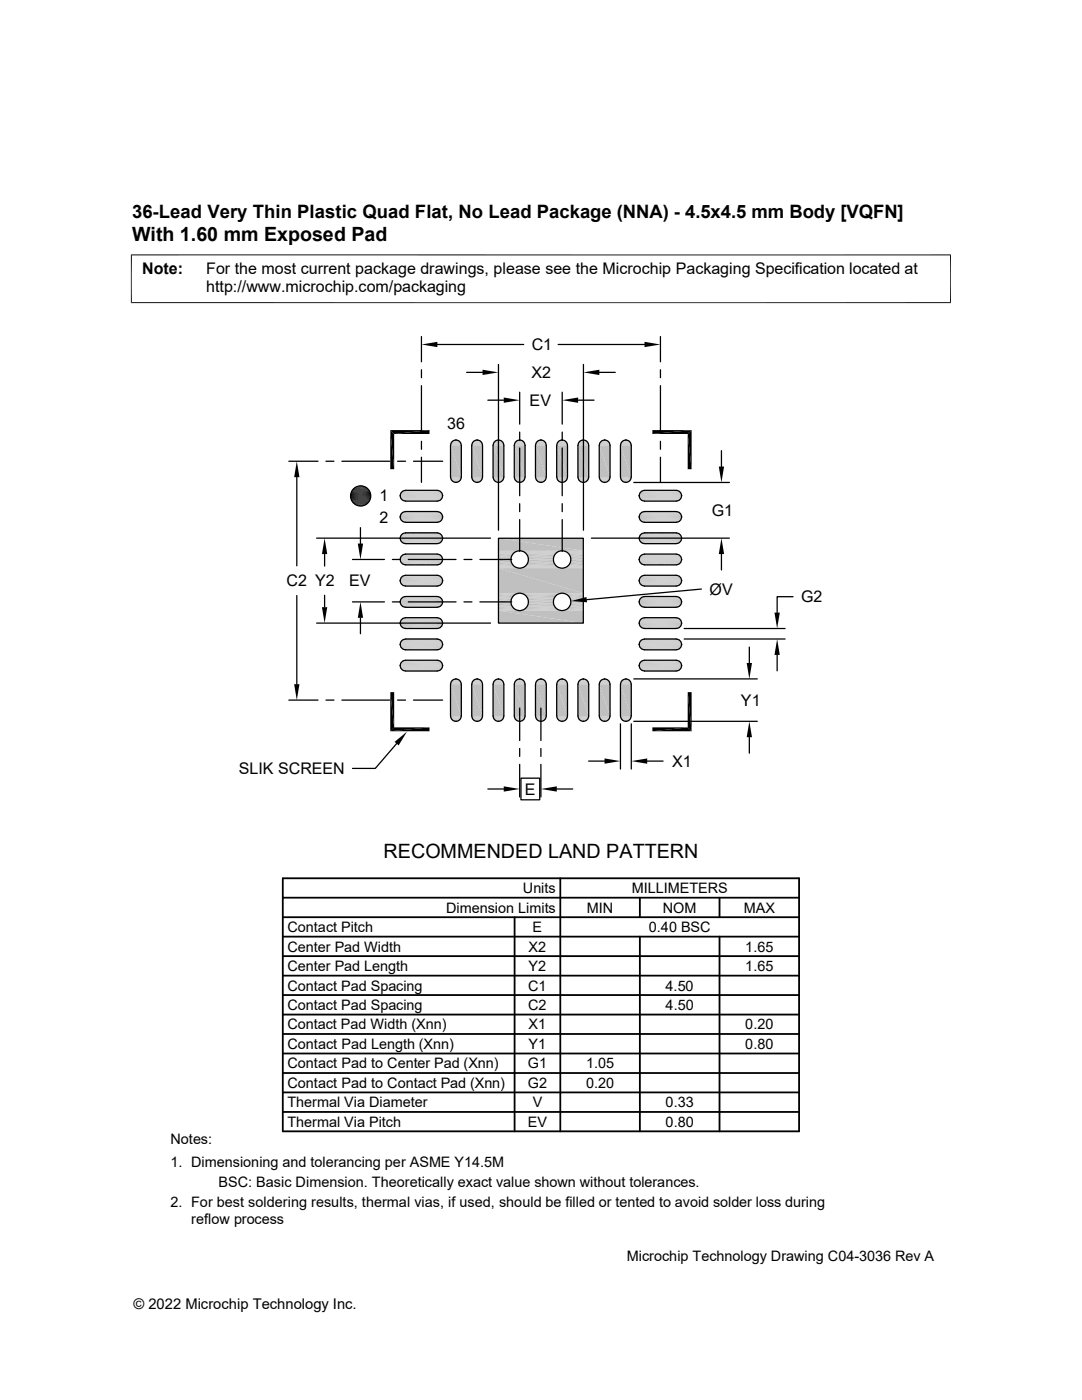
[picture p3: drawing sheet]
<svg xmlns="http://www.w3.org/2000/svg" width="216mm" height="279mm" viewBox="0 0 216 279" stroke-linecap="round" stroke-linejoin="round" font-family="sans-serif">
<g fill="#c0c0c0">
<path d="M99.5 107.4l16.9 2.5h-16.9z"/>
<path d="M99.5 107.4h16.9v2.5z"/>
</g>
<g fill="none" stroke="#c0c0c0" stroke-width=".2">
<path d="M99.5 109.9h4M99.5 110h3.7M99.5 110.2h3.4M99.5 113.1h3.4M99.5 113.3h3.7M99.5 113.4h4M103.8 109.9h8.2M103.8 113.4h8.2M104.2 113.3h7.5M104.2 110h7.5M104.5 113.1h6.9M104.5 110.2h6.9"/>
<path d="M112.3 113.4h4.1M112.3 109.9h4.1M112.6 113.3h3.8M112.6 110h3.8M112.9 113.1h3.5M112.9 110.2h3.5"/>
</g>
<path d="M99.5 110.4h3.1M104.8 110.4h6.3M113.2 110.4h3.2" fill="none" stroke="#c0c0c0" stroke-width=".21"/>
<path d="M99.5 110.6h2.9M99.5 112.7h2.9M105 110.6h5.9M105 112.7h5.9M113.5 110.6h2.9M113.5 112.7h2.9" fill="none" stroke="#c0c0c0" stroke-width=".25"/>
<path d="M99.5 110.9h2.7M105.2 110.9h5.5M113.6 110.9h2.8" fill="none" stroke="#c0c0c0" stroke-width=".3"/>
<path d="M99.5 111.2h2.6M99.5 111.5h2.5M99.5 111.8h2.5M99.5 112.1h2.6M105.3 112.1h5.2M105.3 111.2h5.2M105.4 111.8h5M105.4 111.5h5M113.8 112.1h2.6M113.8 111.2h2.6M113.9 111.5h2.5M113.9 111.8h2.5" fill="none" stroke="#c0c0c0" stroke-width=".32"/>
<path d="M99.5 112.4h2.7M105.2 112.4h5.5M113.6 112.4h2.8" fill="none" stroke="#c0c0c0" stroke-width=".28"/>
<path d="M99.5 112.9h3.1M104.8 112.9h6.3M113.2 112.9h3.2" fill="none" stroke="#c0c0c0" stroke-width=".23"/>
<g fill="#c0c0c0">
<path d="M99.5 113.4l16.9 5h-16.9z"/>
<path d="M99.5 113.4h16.9v5z"/>
</g>
<g fill="none" stroke="#c0c0c0" stroke-width=".2">
<path d="M99.5 118.4h4M99.5 118.5h3.7M99.5 118.6h3.4M103.8 118.4h8.2M104.2 118.5h7.5M104.5 118.6h6.9M112.3 118.4h4.1M112.6 118.5h3.8M112.9 118.6h3.5M99.5 121.6h3.4M99.5 121.8h3.7M99.5 121.8h4"/>
<path d="M103.8 121.8h8.2M104.2 121.8h7.5M104.5 121.6h6.9M112.3 121.8h4.1M112.6 121.8h3.8M112.9 121.6h3.5"/>
</g>
<path d="M99.5 118.8h3.1M104.8 118.8h6.3M113.2 118.8h3.2" fill="none" stroke="#c0c0c0" stroke-width=".23"/>
<path d="M99.5 119.1h2.9M105 119.1h5.9M113.5 119.1h2.9M99.5 121.2h2.9M105 121.2h5.9M113.5 121.2h2.9" fill="none" stroke="#c0c0c0" stroke-width=".25"/>
<path d="M99.5 119.3h2.7M105.2 119.3h5.5M113.6 119.3h2.8" fill="none" stroke="#c0c0c0" stroke-width=".28"/>
<path d="M99.5 119.6h2.6M99.5 120h2.5M105.3 119.6h5.2M105.4 120h5M113.8 119.6h2.6M113.9 120h2.5M99.5 120.3h2.5M99.5 120.6h2.6M105.3 120.6h5.2M105.4 120.3h5M113.8 120.6h2.6M113.9 120.3h2.5" fill="none" stroke="#c0c0c0" stroke-width=".32"/>
<path d="M99.5 120.9h2.7M105.2 120.9h5.5M113.6 120.9h2.8" fill="none" stroke="#c0c0c0" stroke-width=".3"/>
<path d="M99.5 121.4h3.1M104.8 121.4h6.3M113.2 121.4h3.2" fill="none" stroke="#c0c0c0" stroke-width=".21"/>
<g fill="#c0c0c0">
<path d="M99.5 121.9l16.9 2.5h-16.9z"/>
<path d="M99.5 121.9h16.9v2.5z"/>
<path d="M90.8 87.8h.4z"/>
<path d="M95 87.8h.4z"/>
<path d="M99.3 87.8h.3z"/>
<path d="M103.5 87.8h.4z"/>
<path d="M107.7 87.8h.4z"/>
<path d="M112 87.8h.4z"/>
<path d="M116.2 87.8h.4z"/>
<path d="M120.5 87.8h.3z"/>
<path d="M124.7 87.8h.4z"/>
<path d="M124.5 87.9h.7z"/>
<path d="M124.7 87.8l.5 .1z"/>
<path d="M120.3 87.9h.7z"/>
<path d="M120.5 87.8l.5 .1z"/>
<path d="M116 87.9h.8z"/>
<path d="M116.2 87.8l.6 .1z"/>
<path d="M111.8 87.9h.7z"/>
<path d="M112 87.8l.5 .1z"/>
<path d="M107.6 87.9h.7z"/>
<path d="M107.7 87.8l.6 .1z"/>
<path d="M103.3 87.9h.8z"/>
<path d="M103.5 87.8l.6 .1z"/>
<path d="M99.1 87.9h.7z"/>
<path d="M99.3 87.8l.5 .1z"/>
<path d="M94.8 87.9h.8z"/>
<path d="M95 87.8l.6 .1z"/>
<path d="M90.6 87.9h.8z"/>
<path d="M90.8 87.8l.6 .1z"/>
<path d="M124.3 87.9h1.1z"/>
<path d="M124.5 87.9h.9z"/>
<path d="M120.1 87.9h1.1z"/>
<path d="M120.3 87.9h.9z"/>
<path d="M115.9 87.9h1z"/>
<path d="M116 87.9h.9z"/>
<path d="M111.6 87.9h1.1z"/>
<path d="M111.8 87.9h.9z"/>
<path d="M107.4 87.9h1.1z"/>
<path d="M107.6 87.9h.9z"/>
<path d="M103.1 87.9h1.1z"/>
<path d="M103.3 87.9h.9z"/>
<path d="M98.9 87.9h1.1z"/>
<path d="M99.1 87.9h.9z"/>
<path d="M94.7 87.9h1.1z"/>
<path d="M94.8 87.9h1z"/>
<path d="M90.4 87.9h1.1z"/>
<path d="M90.6 87.9h.9z"/>
<path d="M124.2 88.1l.1-.2 1.3 .2z"/>
<path d="M124.3 87.9l1.3 .2z"/>
<path d="M120 88.1l.1-.2 1.2 .2z"/>
<path d="M120.1 87.9l1.2 .2z"/>
<path d="M115.7 88.1l.2-.2 1.2 .2z"/>
<path d="M115.9 87.9l1.2 .2z"/>
<path d="M111.5 88.1l.1-.2 1.3 .2z"/>
<path d="M111.6 87.9l1.3 .2z"/>
<path d="M107.2 88.1l.2-.2 1.2 .2z"/>
<path d="M107.4 87.9l1.2 .2z"/>
<path d="M103 88.1l.1-.2 1.3 .2z"/>
<path d="M103.1 87.9l1.3 .2z"/>
<path d="M98.8 88.1l.1-.2 1.2 .2z"/>
<path d="M98.9 87.9l1.2 .2z"/>
<path d="M94.5 88.1l.2-.2 1.2 .2z"/>
<path d="M94.7 87.9l1.2 .2z"/>
<path d="M90.3 88.1l.1-.2 1.3 .2z"/>
<path d="M90.4 87.9l1.3 .2z"/>
<path d="M124.2 88.1l1.5 .1h-1.6z"/>
<path d="M124.2 88.1h1.4l.1 .1z"/>
<path d="M120 88.1l1.5 .1h-1.7z"/>
<path d="M120 88.1h1.3l.2 .1z"/>
<path d="M115.7 88.1l1.5 .1h-1.6z"/>
<path d="M115.7 88.1h1.4l.1 .1z"/>
<path d="M111.5 88.1l1.5 .1h-1.7z"/>
<path d="M111.5 88.1h1.4l.1 .1z"/>
<path d="M107.2 88.1l1.6 .1h-1.7z"/>
<path d="M107.2 88.1h1.4l.2 .1z"/>
<path d="M103 88.1l1.5 .1h-1.6z"/>
<path d="M103 88.1h1.4l.1 .1z"/>
<path d="M98.8 88.1l1.5 .1h-1.7z"/>
<path d="M98.8 88.1h1.3l.2 .1z"/>
<path d="M94.5 88.1l1.5 .1h-1.6z"/>
<path d="M94.5 88.1h1.4l.1 .1z"/>
<path d="M90.3 88.1l1.5 .1h-1.7z"/>
<path d="M90.3 88.1h1.4l.1 .1z"/>
<path d="M124.1 88.2l1.7 .1h-1.8z"/>
<path d="M124.1 88.2h1.6l.1 .1z"/>
<path d="M119.8 88.2l1.8 .1h-1.9z"/>
<path d="M119.8 88.2h1.7l.1 .1z"/>
<path d="M115.6 88.2l1.7 .1h-1.8z"/>
<path d="M115.6 88.2h1.6l.1 .1z"/>
<path d="M111.3 88.2l1.8 .1h-1.9z"/>
<path d="M111.3 88.2h1.7l.1 .1z"/>
<path d="M107.1 88.2l1.8 .1h-1.9z"/>
<path d="M107.1 88.2h1.7l.1 .1z"/>
<path d="M102.9 88.2l1.7 .1h-1.8z"/>
<path d="M102.9 88.2h1.6l.1 .1z"/>
<path d="M98.6 88.2l1.8 .1h-1.9z"/>
<path d="M98.6 88.2h1.7l.1 .1z"/>
<path d="M94.4 88.2l1.7 .1h-1.8z"/>
<path d="M94.4 88.2h1.6l.1 .1z"/>
<path d="M90.1 88.2l1.8 .1h-1.9z"/>
<path d="M90.1 88.2h1.7l.1 .1z"/>
</g>
<path d="M123.9 88.4h2" fill="none" stroke="#c0c0c0" stroke-width=".2"/>
<path d="M124 88.3h1.8l.1 .2z" fill="#c0c0c0"/>
<path d="M119.6 88.4h2.1" fill="none" stroke="#c0c0c0" stroke-width=".2"/>
<path d="M119.7 88.3h1.9l.1 .2z" fill="#c0c0c0"/>
<path d="M115.4 88.4h2" fill="none" stroke="#c0c0c0" stroke-width=".2"/>
<path d="M115.5 88.3h1.8l.1 .2z" fill="#c0c0c0"/>
<path d="M111.1 88.4h2.1" fill="none" stroke="#c0c0c0" stroke-width=".2"/>
<path d="M111.2 88.3h1.9l.1 .2z" fill="#c0c0c0"/>
<path d="M106.9 88.4h2" fill="none" stroke="#c0c0c0" stroke-width=".2"/>
<path d="M107 88.3h1.9v.2z" fill="#c0c0c0"/>
<path d="M102.7 88.4h2" fill="none" stroke="#c0c0c0" stroke-width=".2"/>
<path d="M102.8 88.3h1.8l.1 .2z" fill="#c0c0c0"/>
<path d="M98.4 88.4h2.1" fill="none" stroke="#c0c0c0" stroke-width=".2"/>
<path d="M98.5 88.3h1.9l.1 .2z" fill="#c0c0c0"/>
<path d="M94.2 88.4h2" fill="none" stroke="#c0c0c0" stroke-width=".2"/>
<path d="M94.3 88.3h1.8l.1 .2z" fill="#c0c0c0"/>
<path d="M90 88.4h2" fill="none" stroke="#c0c0c0" stroke-width=".2"/>
<path d="M90 88.3h1.9l.1 .2z" fill="#c0c0c0"/>
<g fill="none" stroke="#c0c0c0" stroke-width=".2">
<path d="M89.9 88.8h2.2M89.9 88.6h2.1M94.1 88.8h2.2M94.1 88.6h2.2M98.4 88.6h2.1M98.4 88.8h2.1M102.6 88.8h2.2M102.6 88.6h2.2M106.8 88.8h2.2M106.9 88.6h2.1M111.1 88.8h2.1M111.1 88.6h2.1"/>
<path d="M115.3 88.8h2.2M115.3 88.6h2.2M119.6 88.6h2.1M119.6 88.8h2.1M123.8 88.8h2.2M123.8 88.6h2.1"/>
</g>
<g fill="#c0c0c0">
<path d="M123.8 88.9l2.2 6.3h-2.2z"/>
<path d="M123.8 88.9h2.2v6.3z"/>
<path d="M119.6 88.9l2.1 6.3h-2.1z"/>
<path d="M119.6 88.9h2.1v6.3z"/>
<path d="M115.3 88.9l2.2 6.3h-2.2z"/>
<path d="M115.3 88.9h2.2v6.3z"/>
<path d="M111.1 88.9l2.1 6.3h-2.1z"/>
<path d="M111.1 88.9h2.1v6.3z"/>
<path d="M106.8 88.9l2.2 6.3h-2.2z"/>
<path d="M106.8 88.9h2.2v6.3z"/>
<path d="M102.6 88.9l2.2 6.3h-2.2z"/>
<path d="M102.6 88.9h2.2v6.3z"/>
<path d="M98.4 88.9l2.1 6.3h-2.1z"/>
<path d="M98.4 88.9h2.1v6.3z"/>
<path d="M94.1 88.9l2.2 6.3h-2.2z"/>
<path d="M94.1 88.9h2.2v6.3z"/>
<path d="M89.9 88.9l2.2 6.3h-2.2z"/>
<path d="M89.9 88.9h2.2v6.3z"/>
</g>
<g fill="none" stroke="#c0c0c0" stroke-width=".2">
<path d="M89.9 95.3h2.2M89.9 95.5h2.1M94.1 95.3h2.2M94.1 95.5h2.2M98.4 95.3h2.1M98.4 95.5h2.1M102.6 95.3h2.2M102.6 95.5h2.2M106.8 95.3h2.2M106.9 95.5h2.1M111.1 95.3h2.1M111.1 95.5h2.1"/>
<path d="M115.3 95.3h2.2M115.3 95.5h2.2M119.6 95.3h2.1M119.6 95.5h2.1M123.8 95.3h2.2M123.8 95.5h2.1"/>
</g>
<path d="M123.9 95.6l1.9 .1h-1.8z" fill="#c0c0c0"/>
<path d="M123.9 95.7h2" fill="none" stroke="#c0c0c0" stroke-width=".2"/>
<path d="M119.6 95.6l2 .1h-1.9z" fill="#c0c0c0"/>
<path d="M119.6 95.7h2.1" fill="none" stroke="#c0c0c0" stroke-width=".2"/>
<path d="M115.4 95.6l1.9 .1h-1.8z" fill="#c0c0c0"/>
<path d="M115.4 95.7h2" fill="none" stroke="#c0c0c0" stroke-width=".2"/>
<path d="M111.1 95.6l2 .1h-1.9z" fill="#c0c0c0"/>
<path d="M111.1 95.7h2.1" fill="none" stroke="#c0c0c0" stroke-width=".2"/>
<path d="M106.9 95.6l2 .1h-1.9z" fill="#c0c0c0"/>
<path d="M106.9 95.7h2" fill="none" stroke="#c0c0c0" stroke-width=".2"/>
<path d="M102.7 95.6l1.9 .1h-1.8z" fill="#c0c0c0"/>
<path d="M102.7 95.7h2" fill="none" stroke="#c0c0c0" stroke-width=".2"/>
<path d="M98.4 95.6l2 .1h-1.9z" fill="#c0c0c0"/>
<path d="M98.4 95.7h2.1" fill="none" stroke="#c0c0c0" stroke-width=".2"/>
<path d="M94.2 95.6l1.9 .1h-1.8z" fill="#c0c0c0"/>
<path d="M94.2 95.7h2" fill="none" stroke="#c0c0c0" stroke-width=".2"/>
<path d="M90 95.6l1.9 .1h-1.9z" fill="#c0c0c0"/>
<path d="M90 95.7h2" fill="none" stroke="#c0c0c0" stroke-width=".2"/>
<g fill="#c0c0c0">
<path d="M124 95.7l1.7 .2h-1.6z"/>
<path d="M124 95.7h1.8l-.1 .2z"/>
<path d="M119.7 95.7l1.8 .2h-1.7z"/>
<path d="M119.7 95.7h1.9l-.1 .2z"/>
<path d="M115.5 95.7l1.7 .2h-1.6z"/>
<path d="M115.5 95.7h1.8l-.1 .2z"/>
<path d="M111.2 95.7l1.8 .2h-1.7z"/>
<path d="M111.2 95.7h1.9l-.1 .2z"/>
<path d="M107 95.7l1.8 .2h-1.7z"/>
<path d="M107 95.7h1.9l-.1 .2z"/>
<path d="M102.8 95.7l1.7 .2h-1.6z"/>
<path d="M102.8 95.7h1.8l-.1 .2z"/>
<path d="M98.5 95.7l1.8 .2h-1.7z"/>
<path d="M98.5 95.7h1.9l-.1 .2z"/>
<path d="M94.3 95.7l1.7 .2h-1.6z"/>
<path d="M94.3 95.7h1.8l-.1 .2z"/>
<path d="M90 95.7l1.8 .2h-1.7z"/>
<path d="M90 95.7h1.9l-.1 .2z"/>
<path d="M124.1 95.9l1.5 .1h-1.4z"/>
<path d="M124.1 95.9h1.6l-.1 .1z"/>
<path d="M119.8 95.9l1.5 .1h-1.3z"/>
<path d="M119.8 95.9h1.7l-.2 .1z"/>
<path d="M115.6 95.9l1.5 .1h-1.4z"/>
<path d="M115.6 95.9h1.6l-.1 .1z"/>
<path d="M111.3 95.9l1.6 .1h-1.4z"/>
<path d="M111.3 95.9h1.7l-.1 .1z"/>
<path d="M107.1 95.9l1.5 .1h-1.4z"/>
<path d="M107.1 95.9h1.7l-.2 .1z"/>
<path d="M102.9 95.9l1.5 .1h-1.4z"/>
<path d="M102.9 95.9h1.6l-.1 .1z"/>
<path d="M98.6 95.9l1.5 .1h-1.3z"/>
<path d="M98.6 95.9h1.7l-.2 .1z"/>
<path d="M94.4 95.9l1.5 .1h-1.4z"/>
<path d="M94.4 95.9h1.6l-.1 .1z"/>
<path d="M90.1 95.9l1.6 .1h-1.4z"/>
<path d="M90.1 95.9h1.7l-.1 .1z"/>
<path d="M124.2 96l1.2 .1z"/>
<path d="M124.2 96h1.4l-.2 .1z"/>
<path d="M120 96l1.2 .1z"/>
<path d="M120 96h1.3l-.1 .1z"/>
<path d="M115.7 96l1.2 .1z"/>
<path d="M115.7 96h1.4l-.2 .1z"/>
<path d="M111.5 96l1.2 .1z"/>
<path d="M111.5 96h1.4l-.2 .1z"/>
<path d="M107.2 96l1.3 .1z"/>
<path d="M107.2 96h1.4l-.1 .1z"/>
<path d="M103 96l1.2 .1z"/>
<path d="M103 96h1.4l-.2 .1z"/>
<path d="M98.8 96l1.2 .1z"/>
<path d="M98.8 96h1.3l-.1 .1z"/>
<path d="M94.5 96l1.3 .1z"/>
<path d="M94.5 96h1.4l-.1 .1z"/>
<path d="M90.3 96l1.2 .1z"/>
<path d="M90.3 96h1.4l-.2 .1z"/>
<path d="M124.3 96.1l.9 .1z"/>
<path d="M124.3 96.1h1.1z"/>
<path d="M120.1 96.1l.9 .1z"/>
<path d="M120.1 96.1h1.1z"/>
<path d="M115.9 96.1l.9 .1z"/>
<path d="M115.9 96.1h1z"/>
<path d="M111.6 96.1l.9 .1z"/>
<path d="M111.6 96.1h1.1z"/>
<path d="M107.4 96.1l.9 .1z"/>
<path d="M107.4 96.1h1.1z"/>
<path d="M103.1 96.1l1 .1z"/>
<path d="M103.1 96.1h1.1z"/>
<path d="M98.9 96.1l.9 .1z"/>
<path d="M98.9 96.1h1.1z"/>
<path d="M94.7 96.1l.9 .1z"/>
<path d="M94.7 96.1h1.1z"/>
<path d="M90.4 96.1l1 .1z"/>
<path d="M90.4 96.1h1.1z"/>
<path d="M90.8 96.3h.4z"/>
<path d="M95 96.3h.4z"/>
<path d="M99.3 96.3h.3z"/>
<path d="M103.5 96.3h.4z"/>
<path d="M107.7 96.3h.4z"/>
<path d="M112 96.3h.4z"/>
<path d="M116.2 96.3h.4z"/>
<path d="M120.5 96.3h.3z"/>
<path d="M124.7 96.3h.4z"/>
<path d="M124.5 96.2l.6 .1z"/>
<path d="M124.5 96.2h.7z"/>
<path d="M120.3 96.2l.5 .1z"/>
<path d="M120.3 96.2h.7z"/>
<path d="M116 96.2l.6 .1z"/>
<path d="M116 96.2h.8z"/>
<path d="M111.8 96.2l.6 .1z"/>
<path d="M111.8 96.2h.7z"/>
<path d="M107.6 96.2l.5 .1z"/>
<path d="M107.6 96.2h.7z"/>
<path d="M103.3 96.2l.6 .1z"/>
<path d="M103.3 96.2h.8z"/>
<path d="M99.1 96.2l.5 .1z"/>
<path d="M99.1 96.2h.7z"/>
<path d="M94.8 96.2l.6 .1z"/>
<path d="M94.8 96.2h.8z"/>
<path d="M90.6 96.2l.6 .1z"/>
<path d="M90.6 96.2h.8z"/>
</g>
<g fill="none" stroke="#c0c0c0" stroke-width=".2">
<path d="M79.8 98.8h8.5M79.8 99h8.5M79.9 98.7h8.4M79.9 99.2h8.4M79.9 99.4h8.4M79.9 98.5h8.4M80 98.3h8.2M80 99.6h8.2M80.1 99.7h8M80.1 98.2h8M80.2 98.1h7.7M80.2 99.8h7.7"/>
<path d="M80.4 98h7.4M80.4 99.9h7.4M80.6 97.9h7M80.6 100h7M127.5 98.8h8.5M127.5 99h8.5M127.6 98.7h8.4M127.6 99.2h8.4M127.6 99.4h8.3M127.6 98.5h8.3M127.7 98.3h8.2M127.7 99.6h8.2"/>
<path d="M127.8 98.2h8M127.8 99.7h8M127.9 99.8h7.7M127.9 98.1h7.7M128.1 99.9h7.4M128.1 98h7.4M128.2 97.9h7.1M128.2 100h7.1M79.8 103.1h8.5M79.8 107.3h8.5M79.8 111.6h8.5M79.8 115.8h8.5"/>
<path d="M79.8 103.3h8.5M79.8 107.5h8.5M79.8 111.7h8.5M79.8 116h8.5M79.9 102.9h8.4M79.9 107.1h8.4M79.9 111.4h8.4M79.9 115.6h8.4M79.9 119.8h8.4M79.9 103.5h8.4M79.9 107.7h8.4M79.9 111.9h8.4"/>
<path d="M79.9 116.2h8.4M79.9 103.6h8.4M79.9 107.9h8.4M79.9 112.1h8.4M79.9 116.3h8.4M79.9 102.7h8.4M79.9 107h8.4M79.9 111.2h8.4M79.9 115.4h8.4M79.9 119.7h8.4M80 102.6h8.2M80 106.8h8.2"/>
<path d="M80 111h8.2M80 115.3h8.2M80 119.5h8.2M80 103.8h8.2M80 108h8.2M80 112.3h8.2M80 116.5h8.2M80.1 103.9h8M80.1 108.2h8M80.1 112.4h8M80.1 116.6h8M80.1 102.4h8"/>
<path d="M80.1 106.6h8M80.1 110.9h8M80.1 115.1h8M80.1 119.4h8M80.2 102.3h7.7M80.2 106.5h7.7M80.2 110.8h7.7M80.2 115h7.7M80.2 119.2h7.7M80.2 104h7.7M80.2 108.3h7.7M80.2 112.5h7.7"/>
<path d="M80.2 116.8h7.7M80.4 102.2h7.4M80.4 106.4h7.4M80.4 110.7h7.4M80.4 114.9h7.4M80.4 119.1h7.4M80.4 104.1h7.4M80.4 108.4h7.4M80.4 112.6h7.4M80.4 116.9h7.4M80.6 102.1h7M80.6 106.4h7"/>
<path d="M80.6 110.6h7M80.6 114.9h7M80.6 119.1h7M80.6 104.2h7M80.6 108.4h7M80.6 112.7h7M80.6 116.9h7M80.8 100h6.6M80.8 104.2h6.6M80.8 108.5h6.6M80.8 112.7h6.6M80.8 117h6.6"/>
<path d="M127.5 103.1h8.5M127.5 107.3h8.5M127.5 111.6h8.5M127.5 115.8h8.5M127.5 103.3h8.5M127.5 107.5h8.5M127.5 111.7h8.5M127.5 116h8.5M127.6 102.9h8.4M127.6 107.1h8.4M127.6 111.4h8.4M127.6 115.6h8.4"/>
<path d="M127.6 119.8h8.4M127.6 103.5h8.4M127.6 107.7h8.4M127.6 111.9h8.4M127.6 116.2h8.4M127.6 103.6h8.3M127.6 107.9h8.3M127.6 112.1h8.3M127.6 116.3h8.3M127.6 102.7h8.3M127.6 107h8.3M127.6 111.2h8.3"/>
<path d="M127.6 115.4h8.3M127.6 119.7h8.3M127.7 102.6h8.2M127.7 106.8h8.2M127.7 111h8.2M127.7 115.3h8.2M127.7 119.5h8.2M127.7 103.8h8.2M127.7 108h8.2M127.7 112.3h8.2M127.7 116.5h8.2M127.8 102.4h8"/>
<path d="M127.8 106.6h8M127.8 110.9h8M127.8 115.1h8M127.8 119.4h8M127.8 103.9h8M127.8 108.2h8M127.8 112.4h8M127.8 116.6h8M127.9 104h7.7M127.9 108.3h7.7M127.9 112.5h7.7M127.9 116.8h7.7"/>
<path d="M127.9 102.3h7.7M127.9 106.5h7.7M127.9 110.8h7.7M127.9 115h7.7M127.9 119.2h7.7M128.1 104.1h7.4M128.1 108.4h7.4M128.1 112.6h7.4M128.1 116.9h7.4M128.1 102.2h7.4M128.1 106.4h7.4M128.1 110.7h7.4"/>
<path d="M128.1 114.9h7.4M128.1 119.1h7.4M128.2 102.1h7.1M128.2 106.4h7.1M128.2 110.6h7.1M128.2 114.9h7.1M128.2 119.1h7.1M128.2 104.2h7.1M128.2 108.4h7.1M128.2 112.7h7.1M128.2 116.9h7.1M128.4 100h6.7"/>
<path d="M128.4 104.2h6.7M128.4 108.5h6.7M128.4 112.7h6.7M128.4 117h6.7M79.8 120h8.5M79.8 124.3h8.5M79.8 128.5h8.5M79.8 132.7h8.5M79.8 120.2h8.5M79.8 124.4h8.5M79.8 128.7h8.5M79.8 132.9h8.5"/>
<path d="M79.9 124.1h8.4M79.9 128.3h8.4M79.9 132.6h8.4M79.9 120.4h8.4M79.9 124.6h8.4M79.9 128.9h8.4M79.9 133.1h8.4M79.9 120.6h8.4M79.9 124.8h8.4M79.9 129.1h8.4M79.9 133.3h8.4M79.9 123.9h8.4"/>
<path d="M79.9 128.1h8.4M79.9 132.4h8.4M80 123.8h8.2M80 128h8.2M80 132.2h8.2M80 120.7h8.2M80 125h8.2M80 129.2h8.2M80 133.5h8.2M80.1 120.9h8M80.1 125.1h8M80.1 129.4h8"/>
<path d="M80.1 133.6h8M80.1 123.6h8M80.1 127.8h8M80.1 132.1h8M80.2 123.5h7.7M80.2 127.7h7.7M80.2 132h7.7M80.2 121h7.7M80.2 125.3h7.7M80.2 129.5h7.7M80.2 133.7h7.7M80.4 123.4h7.4"/>
<path d="M80.4 127.6h7.4M80.4 131.9h7.4M80.4 121.1h7.4M80.4 125.3h7.4M80.4 129.6h7.4M80.4 133.8h7.4M80.6 123.3h7M80.6 127.6h7M80.6 131.8h7M80.6 121.2h7M80.6 125.4h7M80.6 129.6h7"/>
<path d="M80.6 133.9h7M80.8 129.7h6.6M80.8 123.3h6.6M80.8 127.5h6.6M127.5 120h8.5M127.5 124.3h8.5M127.5 128.5h8.5M127.5 132.7h8.5M127.5 120.2h8.5M127.5 124.4h8.5M127.5 128.7h8.5M127.5 132.9h8.5"/>
<path d="M127.6 124.1h8.4M127.6 128.3h8.4M127.6 132.6h8.4M127.6 120.4h8.4M127.6 124.6h8.4M127.6 128.9h8.4M127.6 133.1h8.4M127.6 120.6h8.3M127.6 124.8h8.3M127.6 129.1h8.3M127.6 133.3h8.3M127.6 123.9h8.3"/>
<path d="M127.6 128.1h8.3M127.6 132.4h8.3M127.7 123.8h8.2M127.7 128h8.2M127.7 132.2h8.2M127.7 120.7h8.2M127.7 125h8.2M127.7 129.2h8.2M127.7 133.5h8.2M127.8 123.6h8M127.8 127.8h8M127.8 132.1h8"/>
<path d="M127.8 120.9h8M127.8 125.1h8M127.8 129.4h8M127.8 133.6h8M127.9 121h7.7M127.9 125.3h7.7M127.9 129.5h7.7M127.9 133.7h7.7M127.9 123.5h7.7M127.9 127.7h7.7M127.9 132h7.7M128.1 121.1h7.4"/>
<path d="M128.1 125.3h7.4M128.1 129.6h7.4M128.1 133.8h7.4M128.1 123.4h7.4M128.1 127.6h7.4M128.1 131.9h7.4M128.2 123.3h7.1M128.2 127.6h7.1M128.2 131.8h7.1M128.2 121.2h7.1M128.2 125.4h7.1M128.2 129.6h7.1"/>
<path d="M128.2 133.9h7.1M128.4 129.7h6.7M128.4 123.3h6.7M128.4 127.5h6.7"/>
</g>
<g fill="#c0c0c0">
<path d="M90.8 135.5h.4z"/>
<path d="M95 135.5h.4z"/>
<path d="M99.3 135.5h.3z"/>
<path d="M103.5 135.5h.4z"/>
<path d="M107.7 135.5h.4z"/>
<path d="M112 135.5h.4z"/>
<path d="M116.2 135.5h.4z"/>
<path d="M120.5 135.5h.3z"/>
<path d="M124.7 135.5h.4z"/>
<path d="M124.5 135.6h.7z"/>
<path d="M124.7 135.5l.5 .1z"/>
<path d="M120.3 135.6h.7z"/>
<path d="M120.5 135.5l.5 .1z"/>
<path d="M116 135.6h.8z"/>
<path d="M116.2 135.5l.6 .1z"/>
<path d="M111.8 135.6h.7z"/>
<path d="M112 135.5l.5 .1z"/>
<path d="M107.6 135.6h.7z"/>
<path d="M107.7 135.5l.6 .1z"/>
<path d="M103.3 135.6h.8z"/>
<path d="M103.5 135.5l.6 .1z"/>
<path d="M99.1 135.6h.7z"/>
<path d="M99.3 135.5l.5 .1z"/>
<path d="M94.8 135.6h.8z"/>
<path d="M95 135.5l.6 .1z"/>
<path d="M90.6 135.6h.8z"/>
<path d="M90.8 135.5l.6 .1z"/>
<path d="M124.3 135.6h1.1z"/>
<path d="M124.5 135.6h.9z"/>
<path d="M120.1 135.6h1.1z"/>
<path d="M120.3 135.6h.9z"/>
<path d="M115.9 135.6h1z"/>
<path d="M116 135.6h.9z"/>
<path d="M111.6 135.6h1.1z"/>
<path d="M111.8 135.6h.9z"/>
<path d="M107.4 135.6h1.1z"/>
<path d="M107.6 135.6h.9z"/>
<path d="M103.1 135.6h1.1z"/>
<path d="M103.3 135.6h.9z"/>
<path d="M98.9 135.6h1.1z"/>
<path d="M99.1 135.6h.9z"/>
<path d="M94.7 135.6h1.1z"/>
<path d="M94.8 135.6h1z"/>
<path d="M90.4 135.6h1.1z"/>
<path d="M90.6 135.6h.9z"/>
<path d="M124.2 135.7l.1-.1 1.3 .1z"/>
<path d="M124.3 135.6l1.3 .1z"/>
<path d="M120 135.7l.1-.1 1.2 .1z"/>
<path d="M120.1 135.6l1.2 .1z"/>
<path d="M115.7 135.7l.2-.1 1.2 .1z"/>
<path d="M115.9 135.6l1.2 .1z"/>
<path d="M111.5 135.7l.1-.1 1.3 .1z"/>
<path d="M111.6 135.6l1.3 .1z"/>
<path d="M107.2 135.7l.2-.1 1.2 .1z"/>
<path d="M107.4 135.6l1.2 .1z"/>
<path d="M103 135.7l.1-.1 1.3 .1z"/>
<path d="M103.1 135.6l1.3 .1z"/>
<path d="M98.8 135.7l.1-.1 1.2 .1z"/>
<path d="M98.9 135.6l1.2 .1z"/>
<path d="M94.5 135.7l.2-.1 1.2 .1z"/>
<path d="M94.7 135.6l1.2 .1z"/>
<path d="M90.3 135.7l.1-.1 1.3 .1z"/>
<path d="M90.4 135.6l1.3 .1z"/>
<path d="M124.2 135.7l1.5 .2h-1.6z"/>
<path d="M124.2 135.7h1.4l.1 .2z"/>
<path d="M120 135.7l1.5 .2h-1.7z"/>
<path d="M120 135.7h1.3l.2 .2z"/>
<path d="M115.6 135.9l.1-.2 1.5 .2z"/>
<path d="M115.7 135.7h1.4l.1 .2z"/>
<path d="M111.5 135.7l1.5 .2h-1.7z"/>
<path d="M111.5 135.7h1.4l.1 .2z"/>
<path d="M107.2 135.7l1.6 .2h-1.7z"/>
<path d="M107.2 135.7h1.4l.2 .2z"/>
<path d="M103 135.7l1.5 .2h-1.6z"/>
<path d="M103 135.7h1.4l.1 .2z"/>
<path d="M98.6 135.9l.2-.2 1.5 .2z"/>
<path d="M98.8 135.7h1.3l.2 .2z"/>
<path d="M94.4 135.9l.1-.2 1.5 .2z"/>
<path d="M94.5 135.7h1.4l.1 .2z"/>
<path d="M90.3 135.7l1.5 .2h-1.7z"/>
<path d="M90.3 135.7h1.4l.1 .2z"/>
<path d="M124.1 135.9l1.7 .1h-1.8z"/>
<path d="M124.1 135.9h1.6l.1 .1z"/>
<path d="M119.8 135.9l1.8 .1h-1.9z"/>
<path d="M119.8 135.9h1.7l.1 .1z"/>
<path d="M115.6 135.9l1.7 .1h-1.8z"/>
<path d="M115.6 135.9h1.6l.1 .1z"/>
<path d="M111.3 135.9l1.8 .1h-1.9z"/>
<path d="M111.3 135.9h1.7l.1 .1z"/>
<path d="M107.1 135.9l1.8 .1h-1.9z"/>
<path d="M107.1 135.9h1.7l.1 .1z"/>
<path d="M102.9 135.9l1.7 .1h-1.8z"/>
<path d="M102.9 135.9h1.6l.1 .1z"/>
<path d="M98.6 135.9l1.8 .1h-1.9z"/>
<path d="M98.6 135.9h1.7l.1 .1z"/>
<path d="M94.4 135.9l1.7 .1h-1.8z"/>
<path d="M94.4 135.9h1.6l.1 .1z"/>
<path d="M90.1 135.9l1.8 .1h-1.9z"/>
<path d="M90.1 135.9h1.7l.1 .1z"/>
</g>
<path d="M123.9 136.1h2" fill="none" stroke="#c0c0c0" stroke-width=".2"/>
<path d="M124 136h1.8l.1 .2z" fill="#c0c0c0"/>
<path d="M119.6 136.1h2.1" fill="none" stroke="#c0c0c0" stroke-width=".2"/>
<path d="M119.7 136h1.9l.1 .2z" fill="#c0c0c0"/>
<path d="M115.4 136.1h2" fill="none" stroke="#c0c0c0" stroke-width=".2"/>
<path d="M115.5 136h1.8l.1 .2z" fill="#c0c0c0"/>
<path d="M111.1 136.1h2.1" fill="none" stroke="#c0c0c0" stroke-width=".2"/>
<path d="M111.2 136h1.9l.1 .2z" fill="#c0c0c0"/>
<path d="M106.9 136.1h2" fill="none" stroke="#c0c0c0" stroke-width=".2"/>
<path d="M107 136h1.9v.2z" fill="#c0c0c0"/>
<path d="M102.7 136.1h2" fill="none" stroke="#c0c0c0" stroke-width=".2"/>
<path d="M102.8 136h1.8l.1 .2z" fill="#c0c0c0"/>
<path d="M98.4 136.1h2.1" fill="none" stroke="#c0c0c0" stroke-width=".2"/>
<path d="M98.5 136h1.9l.1 .2z" fill="#c0c0c0"/>
<path d="M94.2 136.1h2" fill="none" stroke="#c0c0c0" stroke-width=".2"/>
<path d="M94.3 136h1.8l.1 .2z" fill="#c0c0c0"/>
<path d="M90 136.1h2" fill="none" stroke="#c0c0c0" stroke-width=".2"/>
<path d="M90 136h1.9l.1 .2z" fill="#c0c0c0"/>
<g fill="none" stroke="#c0c0c0" stroke-width=".2">
<path d="M89.9 136.5h2.2M89.9 136.3h2.1M94.1 136.5h2.2M94.1 136.3h2.2M98.4 136.3h2.1M98.4 136.5h2.1M102.6 136.5h2.2M102.6 136.3h2.2M106.8 136.5h2.2M106.9 136.3h2.1M111.1 136.5h2.1M111.1 136.3h2.1"/>
<path d="M115.3 136.5h2.2M115.3 136.3h2.2M119.6 136.3h2.1M119.6 136.5h2.1M123.8 136.5h2.2M123.8 136.3h2.1"/>
</g>
<g fill="#c0c0c0">
<path d="M123.8 136.6l2.2 6.3h-2.2z"/>
<path d="M123.8 136.6h2.2v6.3z"/>
<path d="M119.6 136.6l2.1 6.3h-2.1z"/>
<path d="M119.6 136.6h2.1v6.3z"/>
<path d="M115.3 136.6l2.2 6.3h-2.2z"/>
<path d="M115.3 136.6h2.2v6.3z"/>
<path d="M111.1 136.6l2.1 6.3h-2.1z"/>
<path d="M111.1 136.6h2.1v6.3z"/>
<path d="M106.8 136.6l2.2 6.3h-2.2z"/>
<path d="M106.8 136.6h2.2v6.3z"/>
<path d="M102.6 136.6l2.2 6.3h-2.2z"/>
<path d="M102.6 136.6h2.2v6.3z"/>
<path d="M98.4 136.6l2.1 6.3h-2.1z"/>
<path d="M98.4 136.6h2.1v6.3z"/>
<path d="M94.1 136.6l2.2 6.3h-2.2z"/>
<path d="M94.1 136.6h2.2v6.3z"/>
<path d="M89.9 136.6l2.2 6.3h-2.2z"/>
<path d="M89.9 136.6h2.2v6.3z"/>
</g>
<g fill="none" stroke="#c0c0c0" stroke-width=".2">
<path d="M89.9 143h2.2M89.9 143.2h2.1M94.1 143h2.2M94.1 143.2h2.2M98.4 143h2.1M98.4 143.2h2.1M102.6 143h2.2M102.6 143.2h2.2M106.8 143h2.2M106.9 143.2h2.1M111.1 143h2.1M111.1 143.2h2.1"/>
<path d="M115.3 143h2.2M115.3 143.2h2.2M119.6 143h2.1M119.6 143.2h2.1M123.8 143h2.2M123.8 143.2h2.1"/>
</g>
<path d="M123.9 143.3l1.9 .1h-1.8z" fill="#c0c0c0"/>
<path d="M123.9 143.3h2" fill="none" stroke="#c0c0c0" stroke-width=".2"/>
<path d="M119.6 143.3l2 .1h-1.9z" fill="#c0c0c0"/>
<path d="M119.6 143.3h2.1" fill="none" stroke="#c0c0c0" stroke-width=".2"/>
<path d="M115.4 143.3l1.9 .1h-1.8z" fill="#c0c0c0"/>
<path d="M115.4 143.3h2" fill="none" stroke="#c0c0c0" stroke-width=".2"/>
<path d="M111.1 143.3l2 .1h-1.9z" fill="#c0c0c0"/>
<path d="M111.1 143.3h2.1" fill="none" stroke="#c0c0c0" stroke-width=".2"/>
<path d="M106.9 143.3l2 .1h-1.9z" fill="#c0c0c0"/>
<path d="M106.9 143.3h2" fill="none" stroke="#c0c0c0" stroke-width=".2"/>
<path d="M102.7 143.3l1.9 .1h-1.8z" fill="#c0c0c0"/>
<path d="M102.7 143.3h2" fill="none" stroke="#c0c0c0" stroke-width=".2"/>
<path d="M98.4 143.3l2 .1h-1.9z" fill="#c0c0c0"/>
<path d="M98.4 143.3h2.1" fill="none" stroke="#c0c0c0" stroke-width=".2"/>
<path d="M94.2 143.3l1.9 .1h-1.8z" fill="#c0c0c0"/>
<path d="M94.2 143.3h2" fill="none" stroke="#c0c0c0" stroke-width=".2"/>
<path d="M90 143.3l1.9 .1h-1.9z" fill="#c0c0c0"/>
<path d="M90 143.3h2" fill="none" stroke="#c0c0c0" stroke-width=".2"/>
<g fill="#c0c0c0">
<path d="M124 143.4l1.7 .2h-1.6z"/>
<path d="M124 143.4h1.8l-.1 .2z"/>
<path d="M119.7 143.4l1.8 .2h-1.7z"/>
<path d="M119.7 143.4h1.9l-.1 .2z"/>
<path d="M115.5 143.4l1.7 .2h-1.6z"/>
<path d="M115.5 143.4h1.8l-.1 .2z"/>
<path d="M111.2 143.4l1.8 .2h-1.7z"/>
<path d="M111.2 143.4h1.9l-.1 .2z"/>
<path d="M107 143.4l1.8 .2h-1.7z"/>
<path d="M107 143.4h1.9l-.1 .2z"/>
<path d="M102.8 143.4l1.7 .2h-1.6z"/>
<path d="M102.8 143.4h1.8l-.1 .2z"/>
<path d="M98.5 143.4l1.8 .2h-1.7z"/>
<path d="M98.5 143.4h1.9l-.1 .2z"/>
<path d="M94.3 143.4l1.7 .2h-1.6z"/>
<path d="M94.3 143.4h1.8l-.1 .2z"/>
<path d="M90 143.4l1.8 .2h-1.7z"/>
<path d="M90 143.4h1.9l-.1 .2z"/>
<path d="M124.1 143.6l1.5 .1h-1.4z"/>
<path d="M124.1 143.6h1.6l-.1 .1z"/>
<path d="M119.8 143.6l1.5 .1h-1.3z"/>
<path d="M119.8 143.6h1.7l-.2 .1z"/>
<path d="M115.6 143.6l1.5 .1h-1.4z"/>
<path d="M115.6 143.6h1.6l-.1 .1z"/>
<path d="M111.3 143.6l1.6 .1h-1.4z"/>
<path d="M111.3 143.6h1.7l-.1 .1z"/>
<path d="M107.1 143.6l1.5 .1h-1.4z"/>
<path d="M107.1 143.6h1.7l-.2 .1z"/>
<path d="M102.9 143.6l1.5 .1h-1.4z"/>
<path d="M102.9 143.6h1.6l-.1 .1z"/>
<path d="M98.6 143.6l1.5 .1h-1.3z"/>
<path d="M98.6 143.6h1.7l-.2 .1z"/>
<path d="M94.4 143.6l1.5 .1h-1.4z"/>
<path d="M94.4 143.6h1.6l-.1 .1z"/>
<path d="M90.1 143.6l1.6 .1h-1.4z"/>
<path d="M90.1 143.6h1.7l-.1 .1z"/>
<path d="M124.2 143.7l1.2 .1z"/>
<path d="M124.2 143.7h1.4l-.2 .1z"/>
<path d="M120 143.7l1.2 .1z"/>
<path d="M120 143.7h1.3l-.1 .1z"/>
<path d="M115.7 143.7l1.2 .1z"/>
<path d="M115.7 143.7h1.4l-.2 .1z"/>
<path d="M111.5 143.7l1.2 .1z"/>
<path d="M111.5 143.7h1.4l-.2 .1z"/>
<path d="M107.2 143.7l1.3 .1z"/>
<path d="M107.2 143.7h1.4l-.1 .1z"/>
<path d="M103 143.7l1.2 .1z"/>
<path d="M103 143.7h1.4l-.2 .1z"/>
<path d="M98.8 143.7l1.2 .1z"/>
<path d="M98.8 143.7h1.3l-.1 .1z"/>
<path d="M94.5 143.7l1.3 .1z"/>
<path d="M94.5 143.7h1.4l-.1 .1z"/>
<path d="M90.3 143.7l1.2 .1z"/>
<path d="M90.3 143.7h1.4l-.2 .1z"/>
<path d="M124.3 143.8l.9 .1z"/>
<path d="M124.3 143.8h1.1z"/>
<path d="M120.1 143.8l.9 .1z"/>
<path d="M120.1 143.8h1.1z"/>
<path d="M115.9 143.8l.9 .1z"/>
<path d="M115.9 143.8h1z"/>
<path d="M111.6 143.8l.9 .1z"/>
<path d="M111.6 143.8h1.1z"/>
<path d="M107.4 143.8l.9 .1z"/>
<path d="M107.4 143.8h1.1z"/>
<path d="M103.1 143.8l1 .1z"/>
<path d="M103.1 143.8h1.1z"/>
<path d="M98.9 143.8l.9 .1z"/>
<path d="M98.9 143.8h1.1z"/>
<path d="M94.7 143.8l.9 .1z"/>
<path d="M94.7 143.8h1.1z"/>
<path d="M90.4 143.8l1 .1z"/>
<path d="M90.4 143.8h1.1z"/>
<path d="M90.8 144h.4z"/>
<path d="M95 144h.4z"/>
<path d="M99.3 144h.3z"/>
<path d="M103.5 144h.4z"/>
<path d="M107.7 144h.4z"/>
<path d="M112 144h.4z"/>
<path d="M116.2 144h.4z"/>
<path d="M120.5 144h.3z"/>
<path d="M124.7 144h.4z"/>
<path d="M124.5 143.9l.6 .1z"/>
<path d="M124.5 143.9h.7z"/>
<path d="M120.3 143.9l.5 .1z"/>
<path d="M120.3 143.9h.7z"/>
<path d="M116 143.9l.6 .1z"/>
<path d="M116 143.9h.8z"/>
<path d="M111.8 143.9l.6 .1z"/>
<path d="M111.8 143.9h.7z"/>
<path d="M107.6 143.9l.5 .1z"/>
<path d="M107.6 143.9h.7z"/>
<path d="M103.3 143.9l.6 .1z"/>
<path d="M103.3 143.9h.8z"/>
<path d="M99.1 143.9l.5 .1z"/>
<path d="M99.1 143.9h.7z"/>
<path d="M94.8 143.9l.6 .1z"/>
<path d="M94.8 143.9h.8z"/>
<path d="M90.6 143.9l.6 .1z"/>
<path d="M90.6 143.9h.8z"/>
</g>
<g fill="none" stroke="#000" stroke-width=".25">
<path d="M84.1 67.2v5M84.1 73.8v1.6M84.1 77v9.5M87.3 68.7h17.2M93.1 74.3h3.2M97.3 79.9h3.2M99.5 72.7v33.1M103.7 78.3v6.3M111.4 68.7h17.2M112.2 78.3v6.3M115.4 79.9h3.1M116.4 72.7v33.1"/>
<path d="M119.6 74.3h3.2M131.8 67.2v5M131.8 73.8v1.6M131.8 77v9.5M57.6 92.1h5.9M59.2 95.2v17.7M65 92.1h1.6M68.2 92.1h9.5M79.3 92.1h1.6M79.8 98.9h.1M79.9 98.9l.1-.6 .3-.3 .6-.1h6.3a1.06 1.06 0 0 1 1.1 1 1.06 1.06 0 0 1-1.1 1.1M79.9 98.9l.1 .6 .3 .3 .6 .2"/>
<path d="M82.5 92.1h5.8M84.1 88.1v1.6M84.1 91.2v5.1M88.3 98.9h.1M91 87.8l.6 .2 .4 .7 .1 6.5-.2 .6-.3 .3-.6 .2M91 87.8l-.6 .2-.3 .3-.2 .6v6.5l.5 .7 .6 .2M91 96.3h.1M91 87.8h.1M95.2 87.8l.6 .2 .4 .7 .1 6.5-.2 .6-.3 .3-.6 .2M95.2 87.8l-.6 .2-.3 .3-.2 .6 .1 6.5 .4 .7 .6 .2M95.2 96.3h.1M95.2 87.8h.1"/>
<path d="M98.4 88.9v6.3M98.4 95.2l.2 .6 .3 .3 .6 .2M99.5 87.8l.6 .2 .4 .7v6.5l-.1 .6-.3 .3-.6 .2M99.5 87.8l-.6 .2-.3 .3-.2 .6M99.5 96.3h.1M99.5 87.8h.1M103.7 87.8l.6 .2 .4 .7 .1 6.5-.2 .6-.3 .3-.6 .2M103.7 87.8l-.6 .2-.3 .3-.2 .6 .1 6.5 .4 .7 .6 .2M103.7 96.3h.1M103.7 87.8h.1M103.7 86.2v1.6M103.7 89.4v9.5"/>
<path d="M107.9 87.8l.6 .2 .5 .7v6.5l-.2 .6-.3 .3-.6 .2M107.9 87.8l-.6 .2-.3 .3-.2 .6 .1 6.5 .4 .7 .6 .2M107.9 96.3h.1M107.9 87.8h.1M112.2 87.8l.6 .2 .4 .7v6.5l-.1 .6-.3 .3-.6 .2M112.2 87.8l-.6 .2-.3 .3-.2 .6v6.5l.5 .7 .6 .2M112.2 96.3h.1M112.2 86.2v1.6M112.2 89.4v9.5M116.4 87.8l.6 .2 .4 .7 .1 6.5-.2 .6-.3 .3-.6 .2M116.4 87.8l-.6 .2-.3 .3-.2 .6 .1 6.5 .4 .7 .6 .2M116.4 96.3h.1"/>
<path d="M116.4 87.8h.1M120.6 87.8l.6 .2 .5 .7v6.5l-.2 .6-.3 .3-.6 .2M120.6 87.8l-.5 .2-.3 .3-.2 .6v6.5l.5 .7 .5 .2M120.6 96.3h.1M120.6 87.8h.1M124.9 87.8l.6 .2 .4 .7 .1 6.5-.2 .6-.3 .3-.6 .2M124.9 87.8l-.6 .2-.3 .3-.2 .6v6.5l.5 .7 .6 .2M124.9 96.3h.1M124.9 87.8h.1M126.5 96.3h19M127.5 98.9h.1M127.6 98.9l.1-.6 .7-.4h6.5a1.07 1.07 0 0 1 1.1 1 1.07 1.07 0 0 1-1.1 1.1"/>
<path d="M127.6 98.9l.1 .6 .3 .3 .6 .2M131.8 88.1v1.6M131.8 91.2v5.1M136 98.9h.1M144 89.9v3.2M59.2 118.9v17.6M63.2 107.4h34.7M64.8 110.6v2.4M64.8 118.8v2.4M70.3 111.7h6.4M71.9 105.3v3.2M78.3 111.7h1.6"/>
<path d="M79.8 115.9h.1M79.8 103.2h.1M79.9 111.7l.1-.6 .3-.3 .6-.2h6.3a1.06 1.06 0 0 1 1.1 1.1 1.06 1.06 0 0 1-1.1 1M79.9 115.9l.1 .6 .3 .3 .6 .1M79.9 111.7l.1 .5 .3 .3 .6 .2M79.9 103.2l.1 .6 .3 .3 .6 .1M80.3 106.5l.6-.2 6.3 .1a1.07 1.07 0 0 1 1.1 1 1.07 1.07 0 0 1-1.1 1.1h-6.3a1.07 1.07 0 0 1-1-.8 1.07 1.07 0 0 1 .4-1.2zM80.9 119.1l-.6 .1-.3 .3-.1 .6M80.9 114.8l-.6 .2-.3 .3-.1 .6M80.9 102.1l-.6 .2-.3 .3-.1 .6M80.9 117h6.3M80.9 112.7h6.3"/>
<path d="M80.9 104.2h6.3M80.9 100h6.3M80.9 119h6.3M80.9 114.8h6.3M80.9 102.1h6.3M81.5 111.7h9.5M87.2 119.1a1.06 1.06 0 0 1 1.1 1 1.06 1.06 0 0 1-1.1 1.1M87.2 114.8a1.06 1.06 0 0 1 1.1 1.1 1.06 1.06 0 0 1-1.1 1M87.2 102.1a1.06 1.06 0 0 1 1.1 1.1 1.06 1.06 0 0 1-1.1 1M88.3 115.9h.1M88.3 103.2h.1M92.6 111.7h1.6"/>
<path d="M95.8 111.7h6.3M99.5 107.4h16.9v17h-16.9zM103.7 100.5v1.6M103.7 103.7v6.4M112.2 100.5v1.6M112.2 103.7v6.4M118 107.4h27.5M127.5 115.9h.1M127.5 111.7h.1M127.5 103.2h.1M127.6 111.7l.1-.6 .7-.5h6.5a1.07 1.07 0 0 1 1.1 1 1.07 1.07 0 0 1-1.1 1.1M127.6 115.9l.1 .6 .3 .3 .6 .1"/>
<path d="M127.6 111.7l.1 .5 .3 .3 .6 .2M127.6 103.2l.1 .6 .3 .3 .6 .1M128 106.5l.6-.1h6.3a1.07 1.07 0 0 1 1.1 1 1.07 1.07 0 0 1-1.1 1.1h-6.3a1.07 1.07 0 0 1-1-.8 1.07 1.07 0 0 1 .4-1.2zM128.6 119.1l-.6 .1-.3 .3-.1 .6M128.6 114.8l-.6 .2-.3 .3-.1 .6M128.6 102.1l-.6 .2-.3 .3-.1 .6M128.6 119h6.3M128.6 114.8h6.3M128.6 102.1h6.3M128.6 117h6.3M128.6 112.7h6.3M128.6 104.2h6.3"/>
<path d="M128.6 100h6.3M134.9 119.1a1.06 1.06 0 0 1 1.1 1 1.06 1.06 0 0 1-1.1 1.1M134.9 114.8a1.06 1.06 0 0 1 1.1 1.1 1.06 1.06 0 0 1-1.1 1M134.9 102.1a1.06 1.06 0 0 1 1.1 1.1 1.06 1.06 0 0 1-1.1 1M136 115.9h.1M136 111.7h.1M136 103.2h.1M140 117.6l-22.9 2.1M144 110.6v3.1M158.2 119.1h-3.1v3.2M57.6 139.7h5.9M63.2 124.4h34.7"/>
<path d="M65 139.7h1.6M68.2 139.7h9.5M70.3 120.1h6.4M71.9 123.3v3.2M78.3 120.1h1.6M79.3 139.7h1.6M79.8 132.8h.1M79.8 128.6h.1M79.9 132.8l.1 .6 .3 .3 .6 .2M79.9 128.6l.1 .6 .3 .3 .6 .2M79.9 120.1l.1 .6 .3 .3 .6 .2M80.9 131.8l-.6 .2-.3 .2-.1 .6"/>
<path d="M80.9 127.6l-.6 .1-.3 .3-.1 .6M80.9 123.3a1.07 1.07 0 0 0-1 1.1 1.07 1.07 0 0 0 1 1h6.3a1.06 1.06 0 0 0 1.1-1 1.06 1.06 0 0 0-1.1-1.1M80.9 133.9h6.3M80.9 129.7h6.3M80.9 121.2h6.3M80.9 131.8h6.3M80.9 127.5h6.3M80.9 123.3h6.3M81.5 120.1h9.5M82.5 139.7h5.8M87.2 131.8a1.06 1.06 0 0 1 1.1 1 1.06 1.06 0 0 1-1.1 1.1M87.2 127.6a1.06 1.06 0 0 1 1.1 1 1.06 1.06 0 0 1-1.1 1.1"/>
<path d="M88.3 132.8h.1M88.3 128.6h.1M91 135.5l.6 .2 .3 .3 .2 .6-.1 6.5-.4 .7-.6 .2M91 135.5l-.6 .2-.5 .7v6.5l.2 .6 .3 .3 .6 .2M91 135.5h.1M92.6 120.1h1.6M95.2 135.5l.6 .2 .3 .3 .2 .6-.1 6.5-.4 .7-.6 .2M95.2 135.5l-.6 .2-.4 .7-.1 6.5 .2 .6 .3 .3 .6 .2M95.2 135.5h.1M95.8 120.1h6.3M98.4 136.6v6.3M99.5 135.5l.6 .2 .3 .3 .1 .6v6.5l-.4 .7-.6 .2"/>
<path d="M99.5 135.5l-.6 .2-.3 .3-.2 .6M99.5 135.5h.1M103.7 135.5l.6 .2 .3 .3 .2 .6-.1 6.5-.4 .7-.6 .2M103.7 135.5l-.6 .2-.4 .7-.1 6.5 .2 .6 .3 .3 .6 .2M103.7 135.5h.1M107.9 135.5l.6 .2 .3 .3 .2 .6v6.5l-.5 .7-.6 .2M107.9 135.5l-.6 .2-.4 .7-.1 6.5 .2 .6 .3 .3 .6 .2M107.9 135.5h.1M112.2 135.5l.6 .2 .3 .3 .1 .6v6.5l-.4 .7-.6 .2M112.2 135.5l-.6 .2-.5 .7v6.5l.2 .6 .3 .3 .6 .2M112.2 135.5h.1M116.4 135.5l.6 .2 .3 .3 .2 .6-.1 6.5-.4 .7-.6 .2"/>
<path d="M116.4 135.5l-.6 .2-.4 .7-.1 6.5 .2 .6 .3 .3 .6 .2M116.4 135.5h.1M120.6 135.5l.6 .2 .3 .3 .2 .6v6.5l-.5 .7-.6 .2M120.6 135.5l-.5 .2-.5 .7v6.5l.2 .6 .3 .3 .5 .2M120.6 135.5h.1M124.9 135.5l.6 .2 .3 .3 .2 .6-.1 6.5-.4 .7-.6 .2M124.9 135.5l-.6 .2-.5 .7v6.5l.2 .6 .3 .3 .6 .2M124.9 135.5h.1M126.5 135.5h24.6M127.5 132.8h.1M127.5 128.6h.1M127.5 124.4h.1"/>
<path d="M127.5 120.1h.1M127.6 132.8l.1 .6 .3 .3 .6 .2M127.6 128.6l.1 .6 .3 .3 .6 .2M127.6 120.1l.1 .6 .3 .3 .6 .2M128.6 131.8l-.6 .2-.3 .2-.1 .6M128.6 127.6l-.6 .1-.3 .3-.1 .6M128.6 123.3l-.6 .2-.3 .3-.1 .6M128.6 131.8h6.3M128.6 127.5h6.3M128.6 123.3h6.3M128.6 133.9h6.3M128.6 129.7h6.3"/>
<path d="M128.6 121.2h6.3M134.9 131.8a1.06 1.06 0 0 1 1.1 1 1.06 1.06 0 0 1-1.1 1.1M134.9 127.6a1.06 1.06 0 0 1 1.1 1 1.06 1.06 0 0 1-1.1 1.1M134.9 123.3a1.06 1.06 0 0 1 1.1 1.1 1.06 1.06 0 0 1-1.1 1h-6.3l-.6-.2-.3-.3-.1-.5M136 132.8h.1M136 128.6h.1M136 124.4h.1M136 120.1h.1M136.5 127.5h20.2M136.5 125.4h20.2M149.5 129.1v3.2M155.1 130.7v3.2"/>
<path d="M79.1 148.4l-4.2 5h-4.6M91 144h.1M95.2 144h.1M97.3 157.5h3.2M98.4 142.9l.2 .6 .3 .3 .6 .2M99.5 144h.1M103.7 144h.1M103.7 141.3v6.5M103.7 149.4v1.6M103.7 152.5v6.5M103.9 155.3h3.8v4.3h-3.8zM107.9 144h.1"/>
<path d="M107.9 141.3v6.5M107.9 149.4v1.6M107.9 152.5v6.5M111.1 157.5h3.2M112.2 144h.1M116.4 144h.1M117.5 151.9h3.1M120.6 144h.1M123.8 144.5v9M124.9 144h.1M126 144.5v9M126.5 144h24.6"/>
<path d="M129.1 151.9h3.2M149.5 147.1v3.2"/>
<circle cx="72" cy="99" r="2.01"/>
<circle cx="103.7" cy="111.7" r="1.74"/>
<circle cx="112.2" cy="111.7" r="1.74"/>
<circle cx="103.7" cy="120.1" r="1.74"/>
<circle cx="112.2" cy="120.1" r="1.74"/>
</g>
<g fill="none" stroke="#000" stroke-width=".36">
<path d="M56.4 179.2h103M56.4 175.3h103v50.5h-103zM111.8 175.3v50.5M127.7 179.2v3.8M143.6 179.2v3.8M56.4 183h103M56.4 190.8h103M56.4 186.9h103M56.4 194.7h103M56.4 198.6h103M102.7 183v42.8M127.7 186.9v38.9"/>
<path d="M143.6 186.9v38.9M56.4 202.5h103M56.4 206.4h103M56.4 218h103M56.4 210.2h103M56.4 214.1h103M56.4 221.9h103"/>
</g>
<g fill="#000">
<path d="M84.1 68.7l3.2-.5v1.1zM96.3 73.8l3.2 .5-3.2 .5zM100.5 79.3l3.2 .6-3.2 .5zM112.2 79.9l3.2-.6v1.1zM116.4 74.3l3.2-.5v1zM128.6 68.2l3.2 .5-3.2 .6zM59.2 92.1l.6 3.1h-1.1zM71.1 97.1l1.9 .1zM71.1 97.1h1.7zM71.3 97l1.5 .1zM71.3 97h1.3zM71.5 97h1.1z"/>
<path d="M71.5 97h.9zM71.7 97h.7zM71.7 97h.5zM77.9 85.8l.8 7.8h-.8zM77.9 85.8l.8 .8v7zM78.7 86.6l7-.8v.8zM77.9 85.8h7.8l-7 .8zM130.2 85.8h7.8l-7.8 .8zM130.2 86.6l7.8-.8-.8 .8zM137.2 86.6l.8 7h-.8zM137.2 86.6l.8-.8v7.8zM143.4 93.1h1.1l-.5 3.2z"/>
<path d="M64.8 107.4l.5 3.2h-1.1zM71 100.7l1.8 .1zM71.1 100.8l1.5 .1zM71.1 100.8h1.7zM71.3 100.9h1.1zM71.3 100.9h1.3zM71.4 108.5h1.1l-.6 3.2zM71.5 100.9l.7 .1zM71.5 100.9h.9zM71.7 101h.5zM113.9 120l3.1-.9 .1 1.1zM144 107.4l.5 3.2h-1.1z"/>
<path d="M58.7 136.5h1.1l-.6 3.2zM64.2 121.2h1.1l-.5 3.2zM71.9 120.1l.6 3.2h-1.1zM149 132.3h1.1l-.6 3.2zM155.1 127.5l.5 3.2h-1.1zM154.5 122.3h1.1l-.5 3.1zM77.9 138.1l.8 7.1-.8 .7zM77.9 138.1h.8v7.1zM78.7 148.1l2.5-2.1-1.7 2.8zM77.9 145.9l7.8-.7v.7zM77.9 145.9l.8-.7h7zM100.5 156.9l3.2 .6-3.2 .5z"/>
<path d="M107.9 157.5l3.2-.6v1.1zM120.6 151.4l3.2 .5-3.2 .5zM126 151.9l3.1-.5v1zM130.2 145.2h7l-7 .7zM130.2 145.9l7-.7 .8 .7zM137.2 138.1l.8 7.8-.8-.7zM137.2 138.1h.8v7.8zM149.5 144l.6 3.1h-1.1z"/>
</g>
<g fill="none" stroke="#000" stroke-width=".2">
<path d="M26.1 50.9h163.7M26.2 50.8v9.7M189.7 50.8v9.7M26.1 60.4h163.7M69.9 98.7h4.1M69.9 98.9h4.1M69.9 99.1h4.1M69.9 99.3h4.1M70 98.5h4M70 99.5h4M70 99.6h3.9M70 98.3h3.9"/>
<path d="M70.1 98.1h3.8M70.1 99.8h3.8M70.1 100h3.7M70.1 98h3.7M70.3 97.8h3.4M70.4 97.7h3.2M70.5 97.5h2.9M70.6 97.4h2.7M70.8 97.3h2.3M71 97.2h2M70.3 100.2h3.4M70.4 100.3h3.2"/>
<path d="M70.5 100.4h2.9M70.6 100.6h2.7M70.8 100.7h2.3M71 100.8h2"/>
</g>
<g font-size="3.9">
<text x="26.4" y="48">With 1.60 mm Exposed Pad</text>
<text x="76.5" y="171.1">RECOMMENDED LAND PATTERN</text>
</g>
<text font-size="3.7" x="26.4" y="43.5">36-Lead Very Thin Plastic Quad Flat, No Lead Package (NNA) - 4.5x4.5 mm Body [VQFN]</text>
<g font-size="3.2">
<text x="28.4" y="54.6">Note:</text>
<text x="41.1" y="58.3">http://www.microchip.com/packaging</text>
<text x="41.1" y="54.6">For the most current package drawings, please see the Microchip Packaging Specification located at</text>
<text x="106.1" y="69.9">C1</text>
<text x="106.1" y="75.5">X2</text>
<text x="105.7" y="81">EV</text>
<text x="89.2" y="85.7">36</text>
<text x="75.7" y="100.1">1</text>
<text x="75.7" y="104.4">2</text>
<text x="142" y="103">G1</text>
<text x="57.2" y="117">C2 Y2</text>
<text x="69.7" y="117">EV</text>
<text x="141.6" y="118.7">ØV</text>
<text x="159.9" y="120.2">G2</text>
<text x="147.8" y="140.9">Y1</text>
<text x="47.7" y="154.5">SLIK SCREEN</text>
<text x="134.1" y="153">X1</text>
<text x="104.7" y="158.6">E</text>
</g>
<g font-size="2.9">
<text x="104.3" y="178.2">Units</text>
<text x="126" y="178.2">MILLIMETERS</text>
<text x="89" y="182.1">Dimension Limits</text>
<text x="117.1" y="182.1">MIN</text>
<text x="132.3" y="182.1">NOM</text>
<text x="148.4" y="182.1">MAX</text>
<text x="57.3" y="189.9">Center Pad Width</text>
<text x="57.3" y="186">Contact Pitch</text>
<text x="105.5" y="189.9">X2</text>
<text x="106.3" y="186">E</text>
<text x="129.5" y="186">0.40 BSC</text>
<text x="148.7" y="189.9">1.65</text>
<text x="57.3" y="193.8">Center Pad Length</text>
<text x="57.3" y="197.7">Contact Pad Spacing</text>
<text x="105.4" y="197.7">C1</text>
<text x="105.5" y="193.8">Y2</text>
<text x="132.8" y="197.7">4.50</text>
<text x="148.7" y="193.8">1.65</text>
<text x="57.3" y="201.6">Contact Pad Spacing</text>
<text x="105.4" y="201.6">C2</text>
<text x="132.8" y="201.6">4.50</text>
<text x="57.3" y="209.3">Contact Pad Length (Xnn)</text>
<text x="57.3" y="205.4">Contact Pad Width (Xnn)</text>
<text x="105.5" y="209.3">Y1</text>
<text x="105.5" y="205.4">X1</text>
<text x="148.7" y="209.3">0.80</text>
<text x="148.7" y="205.4">0.20</text>
<text x="57.3" y="213.2">Contact Pad to Center Pad (Xnn)</text>
<text x="105.3" y="213.2">G1</text>
<text x="116.9" y="213.2">1.05</text>
<text x="57.3" y="217.1">Contact Pad to Contact Pad (Xnn)</text>
<text x="57.3" y="221">Thermal Via Diameter</text>
<text x="105.3" y="217.1">G2</text>
<text x="106.3" y="221">V</text>
<text x="116.9" y="217.1">0.20</text>
<text x="132.8" y="221">0.33</text>
<text x="57.3" y="224.9">Thermal Via Pitch</text>
<text x="105.3" y="224.9">EV</text>
<text x="132.8" y="224.9">0.80</text>
<text x="34" y="228.3">Notes:</text>
<text x="34" y="232.9">1. Dimensioning and tolerancing per ASME Y14.5M</text>
<text x="43.6" y="236.9">BSC: Basic Dimension. Theoretically exact value shown without tolerances.</text>
<text x="34" y="241">2. For best soldering results, thermal vias, if used, should be filled or tented to avoid solder loss during</text>
<text x="38.1" y="244.3">reflow process</text>
<text x="125.1" y="251.7">Microchip Technology Drawing C04-3036 Rev A</text>
<text x="26.6" y="261.3">© 2022 Microchip Technology Inc.</text>
</g>
</svg>
